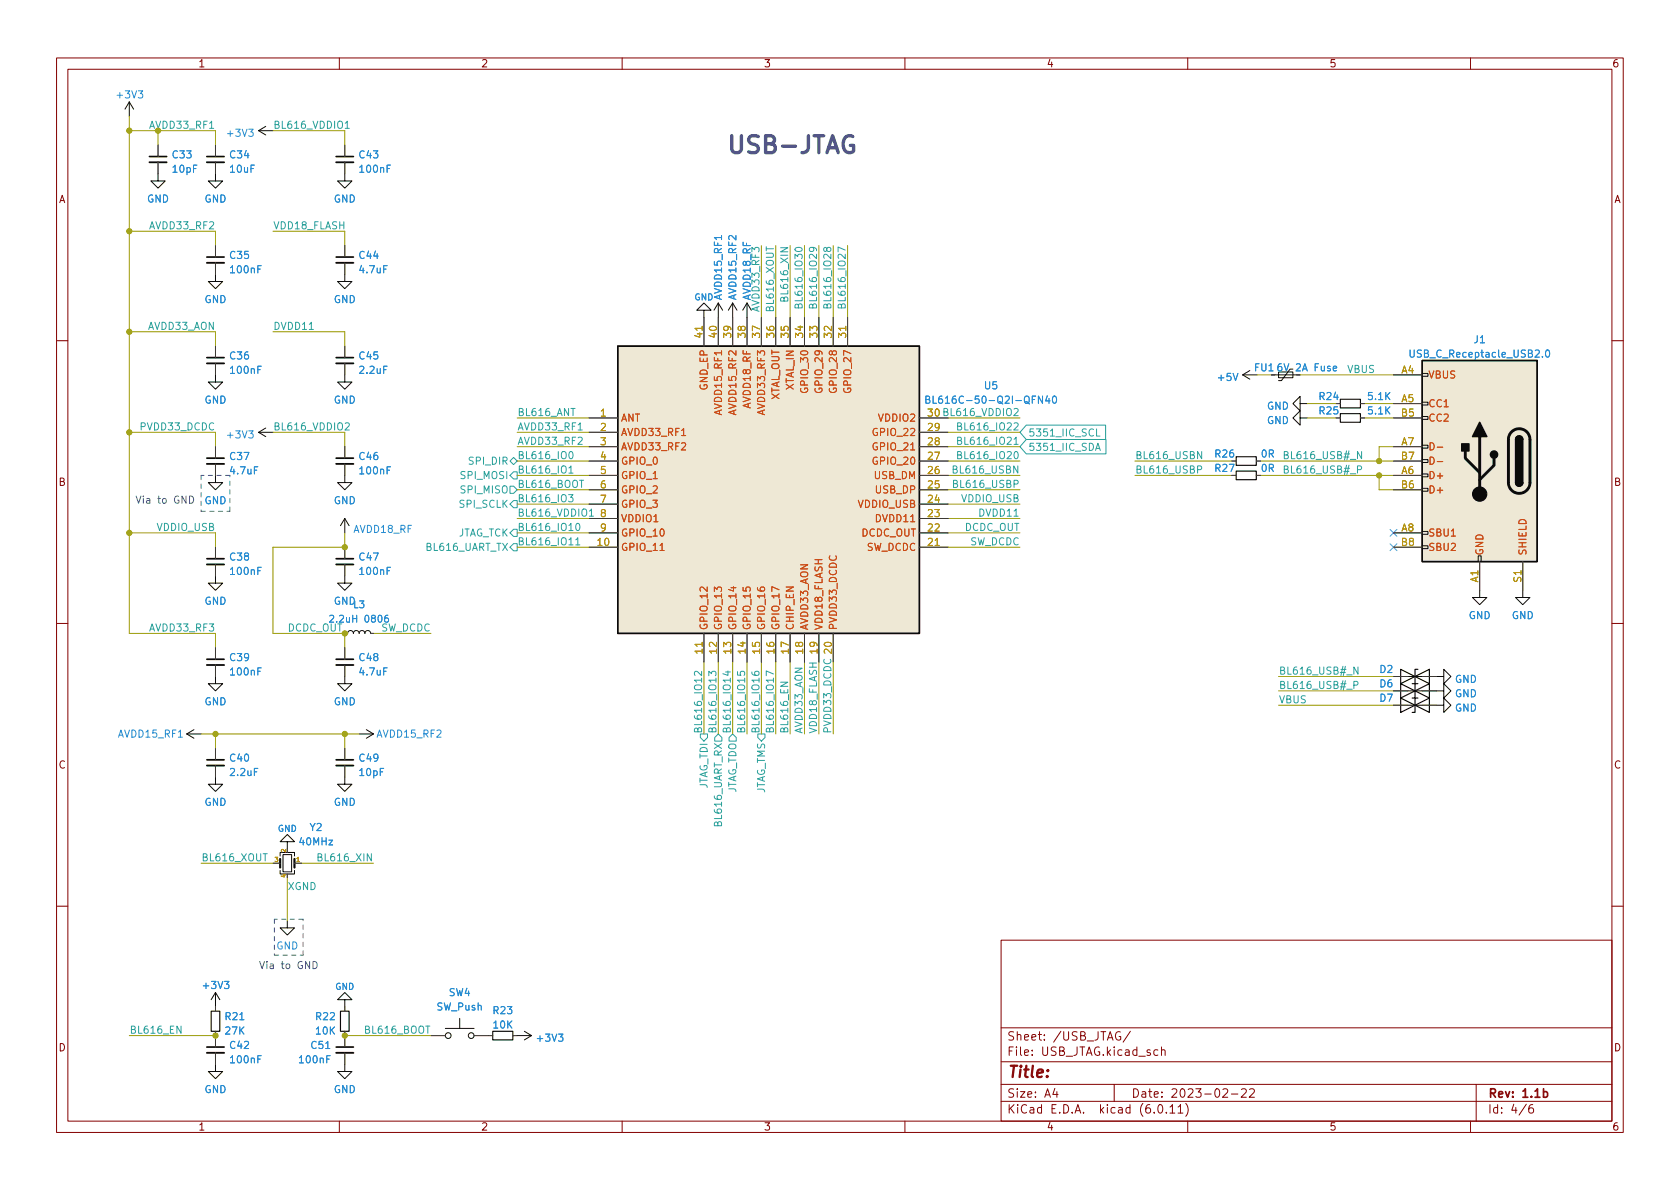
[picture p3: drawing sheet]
<svg xmlns="http://www.w3.org/2000/svg" width="297mm" height="210mm" viewBox="0 0 297 210" stroke-linecap="round" stroke-linejoin="round" font-family="sans-serif">
<g fill="none" stroke="#840000" stroke-width=".18">
<path d="M10 10.2h277v190.1h-277zM12 12.2h273v186.1h-273zM60 10.2v2M110 10.2v2M160 10.2v2M210 10.2v2M260 10.2v2M10 60.2h2M285 60.2h2M10 110.2h2M285 110.2h2M10 160.2h2"/>
<path d="M177 166.3h108v32h-108zM285 160.2h2M60 198.3v2M110 198.3v2M160 198.3v2M177 194.8h108M177 191.8h108M177 187.8h108M177 181.8h108M182.5 186.5v.1M182.5 185.7v.1M184.6 183.8v.1"/>
<path d="M184.6 183v.1M197 191.8v3M199.9 182.4l-1.3 1.9M205.4 185.8l.2-.2 .3 .1 .1 .9M209.6 195.1a1.72 1.72 0 0 1 0 2.3M210 198.3v2M217.7 193.5h1.2M219.5 192.7l.6-.2 .2 .2 .1 .3-1 1h1M220.9 192.7l.6-.2 .2 .2 .1 .3-.9 1h.9M260 198.3v2M261 191.8v6.5M271 195.3a.6 .6 0 0 0-.7 .7v.5l.1 .3h.5l.2-.1 .1-.5-.2-.2-.4-.1-.3 .3"/>
</g>
<g fill="none" stroke="#0a0a0a" stroke-width=".18">
<path d="M22.9 18l-.8 1.3M22.9 18v2.6M22.9 18l.7 1.3M27.9 30.7v1.3h1.3l-1.3 1.3-1.2-1.3h1.2M38.1 30.7v1.3h1.3l-1.3 1.3-1.3-1.3h1.3M45.7 23.1l1.3 .8M45.7 23.1h2.6M47 22.3l-1.3 .8M61 30.7v1.3h1.2l-1.2 1.3-1.3-1.3h1.3M38.1 48.5v1.3h1.3l-1.3 1.2-1.3-1.2h1.3M61 48.5v1.3h1.2l-1.2 1.2-1.3-1.2h1.3M124.5 54.9h1.2l-1.2-1.3-1.3 1.3h1.3v1.2"/>
<path d="M127 53.6l-.8 1.3M127 53.6v2.5M127 53.6l.8 1.3M129.5 53.6l-.7 1.3M129.5 53.6v2.5M129.5 53.6l.8 1.3M132.1 53.6l-.8 1.3M132.1 53.6v2.5M132.1 53.6l.7 1.3M38.1 66.3v1.3h1.3l-1.3 1.2-1.3-1.2h1.3M45.7 76.4l1.3 .8M45.7 76.4h2.6"/>
<path d="M47 75.7l-1.3 .7M61 66.3v1.3h1.2l-1.2 1.2-1.3-1.2h1.3M219.7 66.3h2.5M219.7 66.3l1.3 .8M221 65.5l-1.3 .8M224.8 66.3h5.1M226.1 65.8h2.5v1h-2.5zM228.6 65.3h-.5l-1.5 2h-.5M229.9 73.9v1.3l-1.3-1.3 1.3-1.3v1.3h1.2M229.9 71.4v1.2l-1.3-1.2 1.3-1.3v1.3h1.2M251.5 78.7h1v.5h-1zM251.5 73.7h1v.5h-1z"/>
<path d="M251.5 71.1h1v.5h-1zM251.5 66h1v.5h-1zM38.1 84.1v1.2h1.3l-1.3 1.3-1.3-1.3h1.3M61 84.1v1.2h1.2l-1.2 1.3-1.3-1.3h1.3M61 91.7l.7 1.3M61 91.7v2.5M61 91.7l-.8 1.3M251.5 96.5h1v.5h-1zM251.5 94h1v.5h-1zM251.5 86.4h1v.5h-1zM251.5 83.8h1v.5h-1zM251.5 81.3h1v.5h-1z"/>
<path d="M261.4 98.3h.5v1h-.5zM38.1 101.8v1.3h1.3l-1.3 1.3-1.3-1.3h1.3M38.1 119.6v1.3h1.3l-1.3 1.3-1.3-1.3h1.3M61 119.6v1.3h-1.3l1.3 1.3 1.2-1.3h-1.2M61 101.8v1.3h-1.3l1.3 1.3 1.2-1.3h-1.2M61.5 112l.1-.4 .4-.1 .3 .1 .2 .4 .1-.3 .3-.2 .4 .1 .2 .4 .2-.4 .4-.1 .3 .2 .1 .3 .2-.4 .4-.1 .3 .2 .1 .3M248.9 119.6h2.6M254 119.6h1.3v-1.2l1.2 1.2-1.2 1.3v-1.3M261.6 104.4v1.3h-1.3l1.3 1.2 1.3-1.2h-1.3M269.2 104.4v1.3h-1.2l1.2 1.2 1.3-1.2h-1.3M33 129.8h2.6M33 129.8l1.3 .8"/>
<path d="M34.3 129l-1.3 .8M38.1 137.4v1.3h1.3l-1.3 1.2-1.3-1.2h1.3M61 137.4v1.3h1.2l-1.2 1.2-1.3-1.2h1.3M63.5 129.8h2.5M64.8 129l1.2 .8M66 129.8l-1.2 .8M248.9 122.2h2.6M248.9 124.7h2.6M254 122.2h1.3v-1.3l1.2 1.3-1.2 1.2v-1.2M254 124.7h1.3v-1.3l1.2 1.3-1.2 1.3v-1.3M49.5 151.4v-.7h2.6v.7M49.5 153.9v.7h2.6v-.7"/>
<path d="M50 151.1h1.6v3.1h-1.6zM50.8 148.8h1.3l-1.3-1.2-1.3 1.2h1.3v1.3M38.1 175.5l-.8 1.3M38.1 175.5v2.5M38.1 175.5l.8 1.3M50.8 162.8v1.3h1.3l-1.3 1.2-1.3-1.2h1.3M61 176.8h1.2l-1.2-1.3-1.3 1.3h1.3v1.2M38.1 188.2v1.3h1.3l-1.3 1.2-1.3-1.2h1.3M61 188.2v1.3h-1.3l1.3 1.2 1.2-1.2h-1.2M78.7 181.9h5.1M81.3 180.1v1.8M91.4 183.1h2.6"/>
<path d="M92.7 182.4l1.3 .7M94 183.1l-1.3 .8"/>
<circle cx="79.2" cy="183.1" r=".51"/>
<circle cx="83.3" cy="183.1" r=".51"/>
</g>
<g fill="none" stroke="#268bd2" stroke-width=".18">
<path d="M24.5 16.1h.7l-.4 .4 .4 .2v.5l-.2 .1-.5-.1M44 22.8h.8l-.5 .5 .4 .2v.5l-.2 .1-.5-.1M69 29.2h-.6v1.3M46.2 47h-.6v1.3M68.4 47h-.6v1.3M127.6 41.6v.8M44 76.2h.8l-.5 .5 .4 .1v.5l-.2 .2-.5-.2M46.2 64.8h-.6v1.2M68.4 64.8h-.6v1.2M182.5 70.6h.4M183.1 70h-.6v1.3M184.3 70v1.3l-.7-1.3v1.3"/>
<path d="M185.2 70l-.3 .9h.8M185.5 70.5v.8M186.2 70.2l.2-.2a.68 .68 0 0 1 .4 .7 .68 .68 0 0 1-.4 .6l-.2-.1-.1-.4zM218 66l.5 1.3 .4-1.3M272.7 63v.2M273.4 62l.2-.1a.68 .68 0 0 1 .4 .6 .68 .68 0 0 1-.4 .7l-.2-.2-.1-.3zM45.6 82.5h-.6v1.3M69 82.5h-.6v1.3M46.2 100.3h-.6v1.3M46.2 118.1h-.6v1.3M62.4 109.4h.7M63.1 108.8v1.2"/>
<path d="M68.4 118.1h-.6v1.3M68.6 108.8l-.4 .1a.82 .82 0 0 0 0 1.1l.4-.1 .1-.4-.2-.2h-.4l-.1 .2M69 100.3h-.6v1.3M31.5 130.4h.8M45.6 135.9h-.6v1.3M39.7 173.5h.8l-.4 .5 .3 .1v.6l-.2 .1-.5-.1M42.4 180.3h.7M46.2 186.7h-.6v1.3M57.6 185.4h.7M58.4 186.7h-.6v1.3M98.7 182.9h.8l-.4 .5 .4 .1v.5l-.2 .1-.6-.1"/>
</g>
<g fill="none" stroke="#0a0a0a" stroke-width=".33">
<path d="M26.4 28.7h3.1M36.6 28.7h3M59.4 28.7h3.1M36.6 46.5h3M59.4 46.5h3.1M36.6 64.3h3M59.4 64.3h3.1M36.6 82h3M36.6 99.8h3M59.4 82h3.1M59.4 99.8h3.1M36.6 117.6h3"/>
<path d="M59.4 117.6h3.1M36.6 135.4h3M59.4 135.4h3.1M36.6 186.2h3M59.4 186.2h3.1"/>
</g>
<g fill="none" stroke="#0a0a0a" stroke-width=".3">
<path d="M26.4 27.7h3.1M36.6 27.7h3M59.4 27.7h3.1M36.6 45.5h3M59.4 45.5h3.1M36.6 63.2h3M59.4 63.2h3.1M36.6 81h3M36.6 98.8h3M59.4 81h3.1M59.4 98.8h3.1M36.6 116.6h3"/>
<path d="M59.4 116.6h3.1M36.6 134.4h3M59.4 134.4h3.1M36.6 185.2h3M59.4 185.2h3.1"/>
</g>
<g fill="none" stroke="#493f36" stroke-width=".18">
<path d="M27.9 25.6v2.1M27.9 28.7v2M38.1 25.6v2.1M38.1 28.7v2M61 25.6v2.1M61 28.7v2M38.1 43.4v2.1M38.1 46.5v2M61 43.4v2.1M61 46.5v2M124.5 56.1v5.1M127 56.1v5.1"/>
<path d="M129.5 56.1v5.1M132.1 56.1v5.1M134.6 56.1v5.1M137.2 56.1v5.1M139.7 56.1v5.1M142.2 56.1v5.1M144.8 56.1v5.1M147.3 56.1v5.1M149.9 56.1v5.1M38.1 61.2v2M38.1 64.3v2M38.1 79v2"/>
<path d="M61 61.2v2M61 64.3v2M61 79v2M104.1 73.9h5.1M104.1 76.4h5.1M104.1 79h5.1M162.6 73.9h5M162.6 76.4h5M162.6 79h5M224.8 66.3h.6M236.2 73.9h.8M236.2 71.4h.8"/>
<path d="M240.5 73.9h.8M240.5 71.4h.8M246.4 66.3h5.1M246.4 73.9h5.1M246.4 79h5.1M246.4 71.4h5.1M38.1 82v2.1M38.1 96.8v2M38.1 99.8v2M61 82v2.1M61 96.8v2M61 99.8v2"/>
<path d="M104.1 84.1h5.1M104.1 81.5h5.1M104.1 96.8h5.1M104.1 94.2h5.1M104.1 91.7h5.1M104.1 89.1h5.1M104.1 86.6h5.1M162.6 84.1h5M162.6 81.5h5M162.6 96.8h5M162.6 94.2h5M162.6 91.7h5"/>
<path d="M162.6 89.1h5M162.6 86.6h5M217.8 84.1h.8M217.8 81.5h.8M222.1 84.1h.8M222.1 81.5h.8M246.4 84.1h5.1M246.4 81.5h5.1M246.4 96.8h5.1M246.4 94.2h5.1M246.4 86.6h5.1M261.6 99.3v5.1"/>
<path d="M269.2 99.3v5.1M38.1 114.5v2.1M38.1 117.6v2M61 114.5v2.1M61 117.6v2M61 112h.5M65.5 112h.5M124.5 112v5.1M127 112v5.1M129.5 112v5.1M132.1 112v5.1M134.6 112v5.1"/>
<path d="M137.2 112v5.1M139.7 112v5.1M142.2 112v5.1M144.8 112v5.1M147.3 112v5.1M246.4 119.6h2.5M251.5 119.6h2.5M38.1 132.3v2.1M38.1 135.4v2M61 132.3v2.1M61 135.4v2M246.4 122.2h2.5"/>
<path d="M246.4 124.7h2.5M251.5 122.2h2.5M251.5 124.7h2.5M48.3 152.6h1.2M52.1 152.6h1.2M38.1 178v.8M61 178v.8M38.1 182.4v2.8M38.1 186.2v2M61 182.4v2.8M61 186.2v2M76.2 183.1h2.5"/>
<path d="M83.8 183.1h3.3M90.7 183.1h.7"/>
</g>
<g fill="none" stroke="#0a0a0a" stroke-width=".2">
<path d="M237 73.1h3.5v1.6h-3.5zM237 70.6h3.5v1.5h-3.5zM218.6 83.3h3.5v1.5h-3.5zM218.6 80.8h3.5v1.5h-3.5zM247.6 118.4l2.6 1.2-2.6 1.3zM250.2 119.6l2.5-1.2v2.5zM250.7 118.4h-.5v2.5h-.5M247.6 120.9l2.6 1.3-2.6 1.2zM247.6 123.4l2.6 1.3-2.6 1.3zM250.2 122.2l2.5-1.3v2.5zM250.2 124.7l2.5-1.3v2.6zM250.7 120.9h-.5v2.5h-.5"/>
<path d="M250.7 123.4h-.5v2.6h-.5M37.3 178.8h1.6v3.6h-1.6zM60.2 178.8h1.5v3.6h-1.5zM87.1 182.4h3.6v1.5h-3.6z"/>
</g>
<path d="M49.5 151.9v1.5M52.1 151.9v1.5" fill="none" stroke="#0a0a0a" stroke-width=".38"/>
<g fill="#eee8d5" stroke="#eee8d5" stroke-width=".18">
<path d="M109.2 61.2h53.4v50.8h-53.4z"/>
<path d="M251.5 63.7h20.3v35.6h-20.3z"/>
</g>
<path d="M109.2 61.2h53.4v50.8h-53.4zM251.5 63.7h20.3v35.6h-20.3zM268 77.7a.64 .64 0 0 1 .6-.6 .64 .64 0 0 1 .6 .6M268 85.3a.64 .64 0 0 0 .6 .7 .64 .64 0 0 0 .6-.7" fill="none" stroke="#0a0a0a" stroke-width=".25"/>
<path d="M120.5 77h.7M127.6 62v.8M161 79.6h.7M254.1 79.1h1M116.7 97.3h.7M254.1 81.6h1" fill="none" stroke="#cb4b16" stroke-width=".18"/>
<path d="M124.1 57.7v.7M149.5 57.7v.7M165.3 96.5h.8M124.1 113.6v.7" fill="none" stroke="#b58900" stroke-width=".18"/>
<path d="M259.1 79.8v1.2l2.5 2.6M261.6 77.2v10.2M267.3 76.4a1.9 1.9 0 0 1 2-.4 1.9 1.9 0 0 1 1.2 1.7v7.6a1.91 1.91 0 0 1-1.9 1.9 1.91 1.91 0 0 1-1.9-1.9v-7.7l.2-.7zM264.2 81v1.3l-2.6 2.5" fill="none" stroke="#0a0a0a" stroke-width=".51"/>
<g fill="#0a0a0a" stroke="#0a0a0a" stroke-width=".25">
<path d="M268 85.3h1.2a.64 .64 0 0 1-.6 .7 .64 .64 0 0 1-.6-.7z"/>
<path d="M268 77.7h1.2v7.6h-1.2z"/>
<path d="M268.2 77.3a.63 .63 0 0 1 .6-.2 .63 .63 0 0 1 .4 .6h-1.2z"/>
<path d="M261.6 74.7l1.3 2.5h-2.6z"/>
<path d="M258.4 78.5h1.3v1.3h-1.3z"/>
<circle cx="264.2" cy="80.4" r=".63"/>
</g>
<circle cx="261.6" cy="87.4" r="1.27" fill="#0a0a0a" stroke="#0a0a0a" stroke-width=".18"/>
<g fill="none" stroke="#2aa198" stroke-width=".18">
<path d="M37.1 22.7h.7M61 21.8l.4-.4v1.3M61 22.7h.8M135.5 43.6v.8M138 43.8h1.3l-1.3 .7h1.3M140.7 43.9a.69 .69 0 0 1 1.1 .3 .72 .72 0 0 1-1.2-.2zM143.6 43.7l.3 .3v.2l-.3 .3-.4-.1-.1-.4 .1-.2a.84 .84 0 0 1 1.2 .3v.3M146.2 44l.2-.3 .4 .1 .1 .2-.1 .4-.4 .1-.2-.1-.1-.6-.2-.1-.2 .2-.1 .3 .2 .2 .1 .1 .3-.3M149.5 44.2l-1.3-.5v.8M61 74.9l.5-.1 .3 .3-.8 .9h.8M100.7 80l.2-.2a.68 .68 0 0 1 .4 .7 .68 .68 0 0 1-.4 .6l-.2-.1-.1-.4zM101 72.2h.7"/>
<path d="M102.2 76h.7M179.3 74.9l.5-.1 .2 .3-.8 .9h.8M179.3 72.3l.5-.1 .2 .4-.8 .9h.8M179.3 77.7l.4-.4v1.3M179.3 78.6h.7M179.5 79.9l.1-.1a.68 .68 0 0 1 .4 .7 .68 .68 0 0 1-.4 .6 .84 .84 0 0 1-.1-1.2zM181.5 77.7h14v2.6h-14l-1.2-1.3zM181.5 75.2h14v2.5h-14l-1.2-1.3zM193.7 79.7l.4-1.3 .4 1.3M193.8 79.3h.6M193.9 75.8v1.3h.6M212.5 79.8v1.3l-.8-1.3v1.3"/>
<path d="M240.7 79.8v1.3l-.7-1.3v1.3M90.2 94.2l.6-.6h.6v1.3h-.6zM90.2 86h.6l.6 .6-.6 .6h-.6zM90.2 81.5l.6-.6 .6 .6-.6 .7zM90.8 88.5h.6v1.3h-.6l-.6-.7zM90.8 83.4h.6v1.3h-.6l-.6-.6zM90.8 96.1h.6v1.3h-.6l-.6-.6zM100.5 87.5h.8l-.4 .5 .4 .1v.5l-.2 .1-.6-.1M100.6 82.8l.4-.4v1.3M100.6 83.7h.7M101.8 95.5l.4-.4v1.3M101.8 96.4h.7"/>
<path d="M101.9 92.7l.2-.2a.68 .68 0 0 1 .4 .7 .68 .68 0 0 1-.4 .6l-.2-.1-.1-.4zM102.5 84.9h.7M104.2 90.4l.4-.4v1.3M104.2 91.3h.7M179.3 85.6l.6-.1 .1-.1v-.4l-.7-.1v1.3M180 82.4v1.3l-.8-1.3v1.3M211.7 83.1l.6-.1 .2-.2-.1-.3-.7-.1v1.3M240 83.1l.6-.1 .1-.2v-.3l-.7-.1v1.3M124.1 118.7v.8l-1-.8-.3 .2 .1 .5M125.3 119.5v-.8l.5 .4 .1-.3h.6l.1 .1-.1 .6M128.3 118.8h.8M128.7 118.6v.8l-.9-.3"/>
<path d="M130.4 118.8v.6h.6l-.1-.2v-.4l.2-.1 .4 .1 .2 .1-.2 .5M132.9 118.8l.1 .4a.85 .85 0 0 0 1.2 0l-.1-.4-.4-.1-.3 .2v.3l.3 .2M136.8 119.2l-1.3-.6v.9M240.1 117.9v1.3l-.7-1.3v1.3M123.8 129.8h1.3v.6l-.6 .7-.7-.7zM127 129.8l.6 .6v.7h-1.2v-.7zM128.9 130.4l.6-.6 .7 .6v.7h-1.3zM134 129.8h1.3v.6l-.7 .7-.6-.7zM138 120.6h1.3l-1.3 .8h1.3M239.4 121.2l.6-.1 .1-.2-.1-.3-.6-.1v1.3M46.5 151h.7M65.7 151v1.2l-.8-1.2v1.2"/>
<path d="M32 181.4v1.3l-.7-1.3v1.3M75.3 181.4h.7"/>
</g>
<path d="M150.8 24.1a1.15 1.15 0 0 0-1.2 .1 1.15 1.15 0 0 0-.5 1.1 1.27 1.27 0 0 0 .3 1.3 1.27 1.27 0 0 0 1.4 .3l.1-.2v-1h-.5" fill="none" stroke="#515593" stroke-width=".6"/>
<path d="M35.6 84.1v6.3M35.6 90.4h5M40.6 84.1h-5M40.6 90.4v-6.3M48.5 168.9h5.1M48.5 162.6v6.3M53.6 162.6h-5.1M53.6 168.9v-6.3" fill="none" stroke="#515593" stroke-width=".18" stroke-dasharray=".8 .8"/>
<g fill="none" stroke="#990" stroke-width=".18">
<path d="M22.9 23.1h15.2v2.5M22.9 20.6v91.4h15.2v2.5M27.9 23.1v2.5M48.3 23.1h12.7v2.5M22.9 58.7h15.2v2.5M22.9 40.9h15.2v2.5M48.3 40.9h12.7v2.5M48.3 58.7h12.7v2.5M134.6 43.4v12.7M137.2 43.4v12.7M139.7 43.4v12.7M142.2 43.4v12.7"/>
<path d="M144.8 43.4v12.7M147.3 43.4v12.7M149.9 43.4v12.7M22.9 76.4h15.2v2.6M48.3 76.4h12.7v2.6M91.4 73.9h12.7M91.4 79h12.7M91.4 76.4h12.7M167.6 73.9h12.7M167.6 79h12.7M167.6 76.4h12.7M229.9 66.3h16.5"/>
<path d="M231.1 71.4h5.1M231.1 73.9h5.1M241.3 71.4h5.1M241.3 73.9h5.1M246.4 79h-2.6v2.5M22.9 94.2h15.2v2.6M61 94.2v2.6h-12.7v15.2h12.7v2.5M91.4 89.1h12.7M91.4 84.1h12.7M91.4 86.6h12.7M91.4 81.5h12.7M91.4 91.7h12.7"/>
<path d="M91.4 96.8h12.7M91.4 94.2h12.7M167.6 89.1h12.7M167.6 84.1h12.7M167.6 86.6h12.7M167.6 81.5h12.7M167.6 91.7h12.7M167.6 96.8h12.7M167.6 94.2h12.7M200.7 84.1h17.1M200.7 81.5h17.1M222.9 84.1h23.5"/>
<path d="M222.9 81.5h23.5M243.8 84.1v2.5h2.6M66 112h10.2M124.5 117.1v12.7M127 117.1v12.7M129.5 117.1v12.7M132.1 117.1v12.7M134.6 117.1v12.7M137.2 117.1v12.7M139.7 117.1v12.7M142.2 117.1v12.7M144.8 117.1v12.7"/>
<path d="M147.3 117.1v12.7M226.1 119.6h20.3M35.6 129.8h27.9M38.1 129.8v2.5M61 129.8v2.5M226.1 122.2h20.3M226.1 124.7h20.3M35.6 152.6h12.7M50.8 155.2v7.6M53.3 152.6h12.7M22.9 183.1h15.2M61 183.1h15.2"/>
</g>
<path d="M245.8 93.6l1.2 1.2M245.8 96.2l1.2 1.2M247 93.6l-1.2 1.2M247 96.2l-1.2 1.2" fill="none" stroke="#6c71c4" stroke-width=".18"/>
<g fill="#859900" stroke="#859900" stroke-width=".18">
<circle cx="38.1" cy="183.1" r=".46"/>
<circle cx="61" cy="183.1" r=".46"/>
<circle cx="22.9" cy="58.7" r=".46"/>
<circle cx="22.9" cy="40.9" r=".46"/>
<circle cx="22.9" cy="23.1" r=".46"/>
<circle cx="243.8" cy="84.1" r=".46"/>
<circle cx="243.8" cy="81.5" r=".46"/>
<circle cx="61" cy="96.8" r=".46"/>
<circle cx="22.9" cy="94.2" r=".46"/>
<circle cx="22.9" cy="76.4" r=".46"/>
<circle cx="61" cy="112" r=".46"/>
<circle cx="38.1" cy="129.8" r=".46"/>
<circle cx="61" cy="129.8" r=".46"/>
</g>
<text font-size="4.2" fill="#515593" x="128.3" y="27.1">USB-JTAG</text>
<text font-size="2.8" fill="#840000" x="178" y="191.2">Title:</text>
<g font-size="2.1" fill="#840000">
<text x="178" y="184.5">Sheet:</text>
<text x="186.2" y="184.5">/USB_JTAG/</text>
<text x="178" y="187.2">File:</text>
<text x="184.4" y="187.2">USB_JTAG.kicad_sch</text>
<text x="178" y="197.4">KiCad</text>
<text x="178" y="194.6">Size:</text>
<text x="184.7" y="194.6">A4</text>
<text x="185.7" y="197.4">E.D.A.</text>
<text x="194.6" y="197.4">kicad</text>
<text x="200" y="194.6">Date:</text>
<text x="201.8" y="197.4">(6.0.11)</text>
<text x="207" y="194.6">2023-02-22</text>
<text x="263" y="194.6">Rev:</text>
<text x="263" y="197.4">Id:</text>
<text x="267.1" y="197.4">4/6</text>
<text x="269.1" y="194.6">1.1b</text>
</g>
<g font-size="1.8" fill="#268bd2">
<text x="20.3" y="17.8">+3V3</text>
<text x="30.3" y="28.4">C33</text>
<text x="39.8" y="24.6">+3V3</text>
<text x="40.4" y="28.4">C34</text>
<text x="63.3" y="28.4">C43</text>
<text x="30.3" y="30.9">10pF</text>
<text x="40.4" y="30.9">10uF</text>
<text x="63.3" y="30.9">100nF</text>
<text x="25.9" y="36.2">GND</text>
<text x="36.1" y="36.2">GND</text>
<text x="58.9" y="36.2">GND</text>
<text x="40.4" y="46.2">C35</text>
<text x="63.3" y="46.2">C44</text>
<text x="36.1" y="54">GND</text>
<text x="40.4" y="48.7">100nF</text>
<text x="58.9" y="54">GND</text>
<text x="63.3" y="48.7">4.7uF</text>
<text x="128" y="53.2" transform="rotate(-90 128 53.2)">AVDD15_RF1</text>
<text x="130.6" y="53.2" transform="rotate(-90 130.6 53.2)">AVDD15_RF2</text>
<text x="133.1" y="53.2" transform="rotate(-90 133.1 53.2)">AVDD18_RF</text>
<text x="40.4" y="63.9">C36</text>
<text x="63.3" y="63.9">C45</text>
<text x="248.9" y="63.6">USB_C_Receptacle_USB2.0</text>
<text x="260.5" y="61.1">J1</text>
<text x="36.1" y="71.8">GND</text>
<text x="40.4" y="66.5">100nF</text>
<text x="58.9" y="71.8">GND</text>
<text x="63.3" y="66.5">2.2uF</text>
<text x="163.3" y="71.8">BL616C-50-Q2I-QFN40</text>
<text x="173.9" y="69.2">U5</text>
<text x="215" y="67.7">+5V</text>
<text x="221.6" y="66">FU1</text>
<text x="225.6" y="66">6V</text>
<text x="232.5" y="66">Fuse</text>
<text x="233" y="71.1">R24</text>
<text x="241.6" y="71.1">5.1K</text>
<text x="39.8" y="77.9">+3V3</text>
<text x="223.9" y="75.4">GND</text>
<text x="223.9" y="72.8">GND</text>
<text x="233" y="73.7">R25</text>
<text x="241.6" y="73.7">5.1K</text>
<text x="40.4" y="81.7">C37</text>
<text x="63.3" y="81.7">C46</text>
<text x="214.6" y="83.8">R27</text>
<text x="214.6" y="81.3">R26</text>
<text x="222.8" y="83.8">0R</text>
<text x="222.8" y="81.3">0R</text>
<text x="36.1" y="89.5">GND</text>
<text x="40.4" y="84.3">4.7uF</text>
<text x="58.9" y="89.5">GND</text>
<text x="63.3" y="84.3">100nF</text>
<text x="62.4" y="94.6">AVDD18_RF</text>
<text x="40.4" y="99.5">C38</text>
<text x="63.3" y="99.5">C47</text>
<text x="36.1" y="107.3">GND</text>
<text x="40.4" y="102">100nF</text>
<text x="58.9" y="107.3">GND</text>
<text x="63.3" y="102">100nF</text>
<text x="259.6" y="109.9">GND</text>
<text x="267.2" y="109.9">GND</text>
<text x="40.4" y="117.3">C39</text>
<text x="40.4" y="119.8">100nF</text>
<text x="63.3" y="117.3">C48</text>
<text x="63.3" y="119.8">4.7uF</text>
<text x="243.8" y="119.4">D2</text>
<text x="36.1" y="125.1">GND</text>
<text x="58.9" y="125.1">GND</text>
<text x="243.8" y="121.9">D6</text>
<text x="243.8" y="124.5">D7</text>
<text x="257.2" y="123.7">GND</text>
<text x="257.2" y="121.1">GND</text>
<text x="20.8" y="130.8">AVDD15_RF1</text>
<text x="66.5" y="130.8">AVDD15_RF2</text>
<text x="257.2" y="126.2">GND</text>
<text x="40.4" y="135.1">C40</text>
<text x="40.4" y="137.6">2.2uF</text>
<text x="63.3" y="135.1">C49</text>
<text x="63.3" y="137.6">10pF</text>
<text x="36.1" y="142.9">GND</text>
<text x="58.9" y="142.9">GND</text>
<text x="52.7" y="149.9">40MHz</text>
<text x="54.7" y="147.3">Y2</text>
<text x="48.8" y="168.3">GND</text>
<text x="35.6" y="175.3">+3V3</text>
<text x="77.1" y="179.1">SW_Push</text>
<text x="79.3" y="176.5">SW4</text>
<text x="87" y="179.7">R23</text>
<text x="39.6" y="180.8">R21</text>
<text x="39.6" y="183.3">27K</text>
<text x="40.4" y="185.9">C42</text>
<text x="54.8" y="185.9">C51</text>
<text x="55.6" y="180.8">R22</text>
<text x="55.6" y="183.3">10K</text>
<text x="87" y="182.3">10K</text>
<text x="94.6" y="184.6">+3V3</text>
<text x="40.4" y="188.4">100nF</text>
<text x="52.6" y="188.4">100nF</text>
<text x="36.1" y="193.7">GND</text>
<text x="58.9" y="193.7">GND</text>
</g>
<g font-size="1.8" fill="#840000">
<text x="35" y="12.3">1</text>
<text x="85" y="12.3">2</text>
<text x="135" y="12.3">3</text>
<text x="185" y="12.3">4</text>
<text x="235" y="12.3">5</text>
<text x="285" y="12.3">6</text>
<text x="10.4" y="36.3">A</text>
<text x="285.4" y="36.3">A</text>
<text x="10.3" y="86.3">B</text>
<text x="285.3" y="86.3">B</text>
<text x="10.3" y="136.3">C</text>
<text x="285.3" y="136.3">C</text>
<text x="10.3" y="186.3">D</text>
<text x="285.3" y="186.3">D</text>
<text x="35" y="200.3">1</text>
<text x="85" y="200.3">2</text>
<text x="135" y="200.3">3</text>
<text x="185" y="200.3">4</text>
<text x="235" y="200.3">5</text>
<text x="285" y="200.3">6</text>
</g>
<text font-size="1.8" fill="#859900" x="26.3" y="22.8">AVDD33_RF1</text>
<g font-size="1.8" fill="#2aa198">
<text x="48.3" y="22.8">BL616_VDDIO1</text>
<text x="26.3" y="40.5">AVDD33_RF2</text>
<text x="48.3" y="40.5">VDD18_FLASH</text>
<text x="139.4" y="53.6" transform="rotate(-90 139.4 53.6)">BL616_XIN</text>
<text x="26.1" y="58.3">AVDD33_AON</text>
<text x="48.3" y="58.3">DVDD11</text>
<text x="134.3" y="55.3" transform="rotate(-90 134.3 55.3)">AVDD33_RF3</text>
<text x="136.8" y="55.3" transform="rotate(-90 136.8 55.3)">BL616_XOUT</text>
<text x="141.9" y="54.8" transform="rotate(-90 141.9 54.8)">BL616_IO30</text>
<text x="144.4" y="54.8" transform="rotate(-90 144.4 54.8)">BL616_IO29</text>
<text x="147" y="54.8" transform="rotate(-90 147 54.8)">BL616_IO28</text>
<text x="149.5" y="54.8" transform="rotate(-90 149.5 54.8)">BL616_IO27</text>
<text x="238.1" y="65.9">VBUS</text>
<text x="24.6" y="76.1">PVDD33_DCDC</text>
<text x="48.3" y="76.1">BL616_VDDIO2</text>
<text x="91.4" y="76.1">AVDD33_RF1</text>
<text x="91.4" y="73.6">BL616_ANT</text>
<text x="163.8" y="73.7">30 BL616_VDDIO2</text>
<text x="168.9" y="76.1">BL616_IO22</text>
<text x="181.8" y="77.6">5351_IIC_SCL</text>
<text x="82.6" y="82.6">SPI_DIR</text>
<text x="91.4" y="83.7">BL616_IO1</text>
<text x="91.4" y="81.2">BL616_IO0</text>
<text x="91.4" y="78.6">AVDD33_RF2</text>
<text x="168.2" y="83.7">BL616_USBN</text>
<text x="168.9" y="78.6">BL616_IO21</text>
<text x="168.9" y="81.2">BL616_IO20</text>
<text x="181.8" y="80.1">5351_IIC_SDA</text>
<text x="200.7" y="81.2">BL616_USBN</text>
<text x="200.7" y="83.7">BL616_USBP</text>
<text x="226.7" y="83.7">BL616_USB#_P</text>
<text x="226.7" y="81.2">BL616_USB#_N</text>
<text x="81.2" y="87.6">SPI_MISO</text>
<text x="81.2" y="85.1">SPI_MOSI</text>
<text x="91.4" y="86.3">BL616_BOOT</text>
<text x="91.4" y="88.8">BL616_IO3</text>
<text x="168.2" y="86.3">BL616_USBP</text>
<text x="169.8" y="88.8">VDDIO_USB</text>
<text x="27.6" y="93.9">VDDIO_USB</text>
<text x="81" y="90.2">SPI_SCLK</text>
<text x="81.1" y="95.3">JTAG_TCK</text>
<text x="91.4" y="91.3">BL616_VDDIO1</text>
<text x="91.4" y="93.9">BL616_IO10</text>
<text x="170.5" y="93.9">DCDC_OUT</text>
<text x="172.9" y="91.3">DVDD11</text>
<text x="75.1" y="97.8">BL616_UART_TX</text>
<text x="91.4" y="96.4">BL616_IO11</text>
<text x="171.5" y="96.4">SW_DCDC</text>
<text x="26.3" y="111.7">AVDD33_RF3</text>
<text x="50.8" y="111.7">DCDC_OUT</text>
<text x="67.3" y="111.7">SW_DCDC</text>
<text x="226.1" y="119.3">BL616_USB#_N</text>
<text x="226.1" y="124.4">VBUS</text>
<text x="226.1" y="121.8">BL616_USB#_P</text>
<text x="124.1" y="129.8" transform="rotate(-90 124.1 129.8)">BL616_IO12</text>
<text x="126.7" y="129.8" transform="rotate(-90 126.7 129.8)">BL616_IO13</text>
<text x="129.2" y="129.8" transform="rotate(-90 129.2 129.8)">BL616_IO14</text>
<text x="131.7" y="129.8" transform="rotate(-90 131.7 129.8)">BL616_IO15</text>
<text x="134.3" y="129.8" transform="rotate(-90 134.3 129.8)">BL616_IO16</text>
<text x="136.8" y="129.8" transform="rotate(-90 136.8 129.8)">BL616_IO17</text>
<text x="139.4" y="129.8" transform="rotate(-90 139.4 129.8)">BL616_EN</text>
<text x="141.9" y="129.8" transform="rotate(-90 141.9 129.8)">AVDD33_AON</text>
<text x="144.4" y="129.8" transform="rotate(-90 144.4 129.8)">VDD18_FLASH</text>
<text x="147" y="129.8" transform="rotate(-90 147 129.8)">PVDD33_DCDC 20</text>
<text x="125.5" y="139.5" transform="rotate(-90 125.5 139.5)">JTAG_TDI</text>
<text x="130.6" y="140.2" transform="rotate(-90 130.6 140.2)">JTAG_TDO</text>
<text x="135.6" y="140.3" transform="rotate(-90 135.6 140.3)">JTAG_TMS</text>
<text x="128" y="146.4" transform="rotate(-90 128 146.4)">BL616_UART_RX</text>
<text x="35.6" y="152.3">BL616_XOUT</text>
<text x="55.8" y="152.3">BL616_XIN</text>
<text x="50.8" y="157.4">XGND</text>
<text x="22.9" y="182.8">BL616_EN</text>
<text x="64.3" y="182.8">BL616_BOOT</text>
</g>
<g font-size="1.8" fill="#b58900">
<text x="124.2" y="60" transform="rotate(-90 124.2 60)">41</text>
<text x="126.7" y="60" transform="rotate(-90 126.7 60)">40</text>
<text x="129.3" y="60" transform="rotate(-90 129.3 60)">39</text>
<text x="131.8" y="60" transform="rotate(-90 131.8 60)">38</text>
<text x="134.4" y="60" transform="rotate(-90 134.4 60)">37</text>
<text x="136.9" y="60" transform="rotate(-90 136.9 60)">36</text>
<text x="139.4" y="60" transform="rotate(-90 139.4 60)">35</text>
<text x="142" y="60" transform="rotate(-90 142 60)">34</text>
<text x="144.5" y="60" transform="rotate(-90 144.5 60)">33</text>
<text x="147.1" y="60" transform="rotate(-90 147.1 60)">32</text>
<text x="149.6" y="60" transform="rotate(-90 149.6 60)">31</text>
<text x="247.7" y="66">A4</text>
<text x="247.7" y="71.1">A5</text>
<text x="106" y="73.7">1</text>
<text x="106" y="76.2">2</text>
<text x="163.8" y="76.2">29</text>
<text x="163.8" y="73.7">30</text>
<text x="247.6" y="73.7">B5</text>
<text x="106" y="78.7">3</text>
<text x="106" y="81.3">4</text>
<text x="106" y="83.8">5</text>
<text x="163.8" y="83.8">26</text>
<text x="163.8" y="81.3">27</text>
<text x="163.8" y="78.7">28</text>
<text x="247.6" y="81.3">B7</text>
<text x="247.7" y="83.8">A6</text>
<text x="247.7" y="78.7">A7</text>
<text x="106" y="86.4">6</text>
<text x="106" y="88.9">7</text>
<text x="163.8" y="88.9">24</text>
<text x="163.8" y="86.4">25</text>
<text x="247.6" y="86.4">B6</text>
<text x="106" y="91.4">8</text>
<text x="106" y="94">9</text>
<text x="163.8" y="94">22</text>
<text x="163.8" y="91.4">23</text>
<text x="247.7" y="94">A8</text>
<text x="105.4" y="96.5">10</text>
<text x="163.8" y="96.5">21</text>
<text x="247.6" y="96.5">B8</text>
<text x="261.4" y="103.1" transform="rotate(-90 261.4 103.1)">A1</text>
<text x="269" y="103.1" transform="rotate(-90 269 103.1)">S1</text>
<text x="124.2" y="115.8" transform="rotate(-90 124.2 115.8)">11</text>
<text x="126.7" y="115.8" transform="rotate(-90 126.7 115.8)">12</text>
<text x="129.3" y="115.8" transform="rotate(-90 129.3 115.8)">13</text>
<text x="131.8" y="115.8" transform="rotate(-90 131.8 115.8)">14</text>
<text x="134.4" y="115.8" transform="rotate(-90 134.4 115.8)">15</text>
<text x="136.9" y="115.8" transform="rotate(-90 136.9 115.8)">16</text>
<text x="139.4" y="115.8" transform="rotate(-90 139.4 115.8)">17</text>
<text x="142" y="115.8" transform="rotate(-90 142 115.8)">18</text>
<text x="144.5" y="115.8" transform="rotate(-90 144.5 115.8)">19</text>
<text x="147.1" y="115.8" transform="rotate(-90 147.1 115.8)">20</text>
</g>
<g font-size="1.8" fill="#cb4b16">
<text x="125.5" y="69.1" transform="rotate(-90 125.5 69.1)">GND_EP</text>
<text x="138.2" y="70.8" transform="rotate(-90 138.2 70.8)">XTAL_OUT</text>
<text x="140.7" y="69.1" transform="rotate(-90 140.7 69.1)">XTAL_IN</text>
<text x="143.3" y="69.7" transform="rotate(-90 143.3 69.7)">GPIO_30</text>
<text x="145.8" y="69.7" transform="rotate(-90 145.8 69.7)">GPIO_29</text>
<text x="148.3" y="69.7" transform="rotate(-90 148.3 69.7)">GPIO_28</text>
<text x="150.9" y="69.7" transform="rotate(-90 150.9 69.7)">GPIO_27</text>
<text x="252.5" y="67.3">VBUS</text>
<text x="109.7" y="74.9">ANT</text>
<text x="109.7" y="77.5">AVDD33_RF1</text>
<text x="128" y="73.5" transform="rotate(-90 128 73.5)">AVDD15_RF1</text>
<text x="130.6" y="73.5" transform="rotate(-90 130.6 73.5)">AVDD15_RF2</text>
<text x="133.1" y="72.3" transform="rotate(-90 133.1 72.3)">AVDD18_RF</text>
<text x="135.6" y="73.5" transform="rotate(-90 135.6 73.5)">AVDD33_RF3</text>
<text x="154" y="77.5">GPIO_22</text>
<text x="155.1" y="74.9">VDDIO2</text>
<text x="252.5" y="72.4">CC1</text>
<text x="252.5" y="74.9">CC2</text>
<text x="109.7" y="80">AVDD33_RF2</text>
<text x="109.7" y="82.6">GPIO_0</text>
<text x="154" y="82.6">GPIO_20</text>
<text x="154" y="80">GPIO_21</text>
<text x="252.5" y="80">D-</text>
<text x="252.5" y="82.6">D-</text>
<text x="109.7" y="85.1">GPIO_1</text>
<text x="109.7" y="87.6">GPIO_2</text>
<text x="154.4" y="85.1">USB_DM</text>
<text x="154.6" y="87.6">USB_DP</text>
<text x="252.5" y="85.1">D+</text>
<text x="252.5" y="87.6">D+</text>
<text x="109.7" y="90.2">GPIO_3</text>
<text x="109.7" y="92.7">VDDIO1</text>
<text x="109.7" y="95.3">GPIO_10</text>
<text x="151.6" y="90.2">VDDIO_USB</text>
<text x="152.2" y="95.3">DCDC_OUT</text>
<text x="154.6" y="92.7">DVDD11</text>
<text x="252.5" y="95.3">SBU1</text>
<text x="109.7" y="97.8">GPIO_11</text>
<text x="153.2" y="97.8">SW_DCDC</text>
<text x="252.5" y="97.8">SBU2</text>
<text x="262.6" y="98.3" transform="rotate(-90 262.6 98.3)">GND</text>
<text x="270.3" y="98.3" transform="rotate(-90 270.3 98.3)">SHIELD</text>
<text x="125.5" y="111.5" transform="rotate(-90 125.5 111.5)">GPIO_12</text>
<text x="128" y="111.5" transform="rotate(-90 128 111.5)">GPIO_13</text>
<text x="130.6" y="111.5" transform="rotate(-90 130.6 111.5)">GPIO_14</text>
<text x="133.1" y="111.5" transform="rotate(-90 133.1 111.5)">GPIO_15</text>
<text x="135.6" y="111.5" transform="rotate(-90 135.6 111.5)">GPIO_16</text>
<text x="138.2" y="111.5" transform="rotate(-90 138.2 111.5)">GPIO_17</text>
<text x="140.7" y="111.5" transform="rotate(-90 140.7 111.5)">CHIP_EN</text>
<text x="143.3" y="111.5" transform="rotate(-90 143.3 111.5)">AVDD33_AON</text>
<text x="145.8" y="111.5" transform="rotate(-90 145.8 111.5)">VDD18_FLASH</text>
<text x="148.3" y="111.5" transform="rotate(-90 148.3 111.5)">PVDD33_DCDC</text>
</g>
<text font-size="1.8" fill="#493f36" x="229" y="66">2A</text>
<g font-size="1.8" fill="#515593">
<text x="23.9" y="89.1">Via</text>
<text x="27.8" y="89.1">to</text>
<text x="30.8" y="89.1">GND</text>
<text x="45.7" y="171.3">Via</text>
<text x="49.7" y="171.3">to</text>
<text x="52.7" y="171.3">GND</text>
</g>
<g font-size="1.7" fill="#268bd2">
<text x="62.3" y="107.9">L3</text>
<text x="58" y="110.4">2.2uH</text>
<text x="64.4" y="110.4">0806</text>
</g>
<g font-size="1.5" fill="#268bd2">
<text x="122.7" y="53.4">GND</text>
<text x="49" y="147.4">GND</text>
<text x="59.2" y="175.4">GND</text>
</g>
<g font-size="1.1" fill="#b58900">
<text x="48.5" y="152.4">3</text>
<text x="50.5" y="155.3" transform="rotate(-90 50.5 155.3)">4</text>
<text x="50.5" y="150.9" transform="rotate(-90 50.5 150.9)">2</text>
<text x="52.3" y="152.4">1</text>
</g>
</svg>
